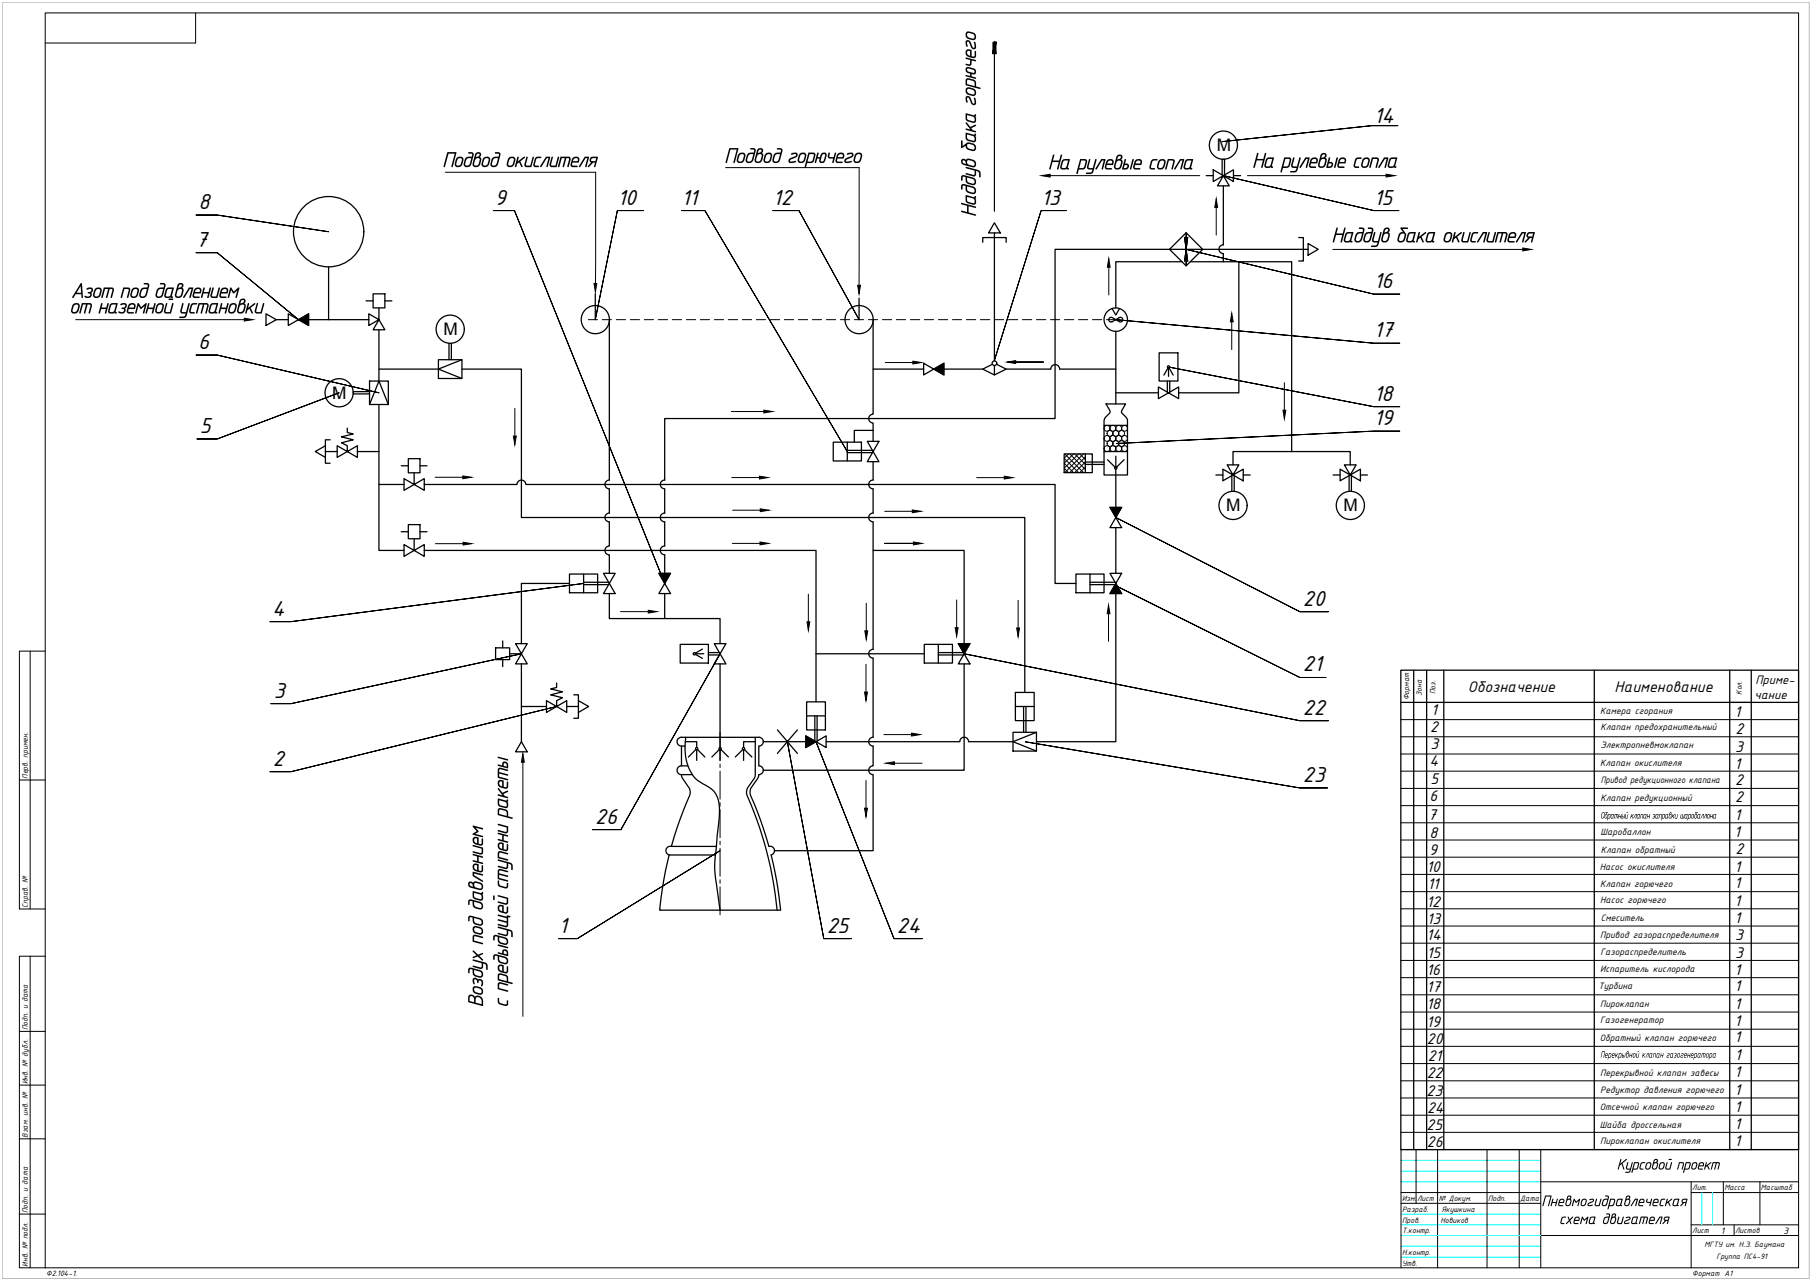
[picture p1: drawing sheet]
<svg xmlns="http://www.w3.org/2000/svg" width="841mm" height="594mm" viewBox="0 0 841 594" stroke-linecap="round" stroke-linejoin="round" font-family="sans-serif">
<!-- layer: 0 -->
<g fill="none" stroke="#000" stroke-width=".46">
<path d="M21 6h814v582h-814zM91 6v14h-70M207 80h69v52M337 78h62v54M487 82h70M565 96v13M579 82h64M619 116h88M515 124v13M35 148h78M572 149v13M411 168h13"/>
<path d="M471 168h13M596 178v12M239 190v12M342 191h13M202 222h13M340 222h12M340 237h13M411 237h12M453 222h13M202 252h13M340 252h13M411 252h13"/>
<path d="M375 276v13M402 280v13M444 278v13M473 279v12M288 284h13M515 285v13M14 302v120M21 302h-12v60h12M402 308v13M803 326h10M243 354v118M410 341h13"/>
<path d="M415 354h13M9 362v60h12M402 362v13M14 444v144M21 444h-12v35M21 479h-12v25M21 504h-12v25M21 529h-12v34M657 534v24M667 534v54M690 534v54M705 534v54"/>
<path d="M715 534v54M835 534h.1M835 534h-185v54M650 558h65M650 553h65M715 548h120M785 553h50M785 548v40M800 548v20M817 548v20M21 563h-12v25h12M715 573h120"/>
<path d="M785 568h50M805 568v5"/>
</g>
<!-- layer: 4 -->
<path d="M650 539h65M650 548h65M650 544h65M790 553v15M795 553v15M650 578h65M650 568h65M650 563h65M650 573h65M650 583h65" fill="none" stroke="#0ff" stroke-width=".46"/>
<path d="M1 1h839v592h-839z" fill="none" stroke="#bababa" stroke-width=".46"/>
<g fill="#fff" stroke="#fff" stroke-width=".46">
<path d="M814 318h16l-16 7zM814 325h16v-7z"/>
<path d="M664 336h4l-4 5zM668 336l-4 5h4z"/>
<path d="M665 344h3l-3 5zM668 344l-3 5h3z"/>
<path d="M664 352h4l-4 5zM668 352l-4 5h4z"/>
<path d="M665 360h3l-3 5zM668 360l-3 5h3z"/>
<path d="M664 368h4l-4 5zM668 368l-4 5h4z"/>
<path d="M737 328h31l-31 5zM737 333h31v-5z"/>
<path d="M737 336h49l-49 5zM737 341h49v-5z"/>
<path d="M737 344h40l-40 5zM737 349h40v-5z"/>
<path d="M664 376h4l-4 5zM668 376l-4 5h4z"/>
<path d="M664 392h4l-4 5zM668 392l-4 5h4z"/>
<path d="M737 368h39l-39 5zM737 373h39v-5z"/>
<path d="M664 384h4l-4 5zM668 384l-4 5h4z"/>
<path d="M737 376h61l-61 5zM737 381h61v-5z"/>
<path d="M737 384h22l-22 5zM737 389h22v-5z"/>
<path d="M737 392h33l-33 5zM737 397h33v-5z"/>
<path d="M737 400h33l-33 5zM737 405h33v-5z"/>
<path d="M737 408h31l-31 5zM737 413h31v-5z"/>
<path d="M737 416h29l-29 5zM737 421h29v-5z"/>
<path d="M737 432h50l-50 5zM737 437h50v-5z"/>
<path d="M737 440h37l-37 5zM737 445h37v-5z"/>
<path d="M737 448h41l-41 5zM737 453h41v-5z"/>
<path d="M740 456h16l-16 5zM740 461h16v-5z"/>
<path d="M737 472h27l-27 5zM737 477h27v-5z"/>
<path d="M737 480h47l-47 5zM737 485h47v-5z"/>
<path d="M737 487h59l-59 5zM737 492h59v-5z"/>
<path d="M737 495h50l-50 5zM737 500h50v-5z"/>
<path d="M737 511h46l-46 5zM737 516h46v-5z"/>
<path d="M737 519h36l-36 5zM737 524h36v-5z"/>
<path d="M737 503h52l-52 5zM737 508h52v-5z"/>
<path d="M460 20h3l-3 5zM463 20l-3 5h3z"/>
<path d="M206 149h5l-5 8zM211 149l-5 8h5z"/>
<path d="M155 179h5l-5 8zM160 179l-5 8h5z"/>
<path d="M460 20h3l-3 5zM463 20l-3 5h3z"/>
<path d="M565 64h5l-5 8zM570 64l-5 8h5z"/>
<path d="M570 231h5l-5 8zM575 231l-5 8h5z"/>
<path d="M624 231h5l-5 8zM629 231l-5 8h5z"/>
</g>
<!-- layer: 0 -->
<path d="M650 311h185v223h-185zM656 311v223M662 311v223M670 311v223M740 311v223M803 311v223M813 311v223M650 326h185" fill="none" stroke="#000" stroke-width=".59"/>
<g fill="none" stroke="#000" stroke-width=".46">
<path d="M462 20v5v-1l-1 1zM462 20v78zM567 66l70-8h12h-12zM91 100h10l52 8-52-8zM229 98h10l70 173-70-173zM287 98l-11 50 11-50h12zM316 98h11l66 112-66-112zM359 98h12l28 50-28-50zM483 98l-21 69 21-69h12zM568 82l70 16h11h-11zM91 117h10l38 31-38-31zM550 110l1 1v-1v6z"/>
<path d="M551 108v8l-1-6 1 1v-1l-1 11h1v-5v7zM551 116l87 21h12h-12zM551 116v5h-1zM273 148h4M280 148h4M286 148h4M293 148h4M299 148h4M306 148h4M312 148h4M319 148h4M325 148h4"/>
<path d="M332 148h4M338 148h4M345 148h4M351 148h4M358 148h4M364 148h4M371 148h4M377 148h4M384 148h4M390 148h4M397 148h4M403 148h4"/>
<path d="M410 148h4M416 148h4M423 148h4M429 148h4M436 148h4M442 148h4M449 148h4M455 148h4M462 148h4M468 148h4M475 148h4M481 148h4"/>
<path d="M488 148h4M494 148h4M501 148h4M507 148h4M514 148l124 11h12h-12l-120-11M91 165h10l75 17-75-17zM468 168h16h-16M542 170l96 19h12h-12zM356 191h-16h16M91 204h10l56-22-56 22zM494 211l9 8M496 211l-2 2 7 6"/>
<path d="M497 211l7 7M498 211l-4 4 4 4M499 211l5 5M501 211l-7 6 2 2M501 211l3 2M503 211l-9 8M503 211h1M504 219h-1M504 217l-3 2M504 214l-5 5M504 212l-7 7M518 206l120-6h12h-12z"/>
<path d="M427 252h-16h16M518 240l85 44h14h-14zM518 272l85 42h12h-12zM125 289h10l136-18-136 18zM334 303l-46 82h-13h13zM447 303l156 32h14h-14zM126 327h9l107-24-107 24zM650 334h185M125 358h10l123-30-123 30zM334 340v13M334 355v1M334 358v13"/>
<path d="M365 344l17 92h13h-13zM379 344l36 92h13h-13zM476 344l127 22h13h-13zM650 342h185M650 350h185M650 358h185M334 373v1M334 376v13M650 366h185M650 374h185M334 390v2M334 394v13"/>
<path d="M650 382h185M650 390h185M650 398h185M334 408v2M334 412v13M650 406h185M650 414h185M259 436h9l66-41-66 41zM650 422h185M650 430h185M650 438h185M650 446h185"/>
<path d="M650 454h185M650 462h185M650 470h185M650 478h185M650 486h185M650 494h185M650 502h185M650 510h185M650 518h185M650 526h185"/>
<circle cx="514" cy="199" r="1.4"/>
<circle cx="517" cy="199" r="1.3"/>
<circle cx="519" cy="199" r="1.4"/>
<circle cx="522" cy="199" r="1.4"/>
<circle cx="514" cy="204" r="1.4"/>
<circle cx="514" cy="208" r="1.4"/>
<circle cx="515" cy="206" r="1.3"/>
<circle cx="515" cy="201" r="1.3"/>
<circle cx="517" cy="204" r="1.3"/>
<circle cx="517" cy="208" r="1.4"/>
<circle cx="518" cy="201" r="1.4"/>
<circle cx="518" cy="206" r="1.4"/>
<circle cx="519" cy="204" r="1.4"/>
<circle cx="519" cy="208" r="1.4"/>
<circle cx="521" cy="206" r="1.4"/>
<circle cx="521" cy="201" r="1.4"/>
<circle cx="522" cy="204" r="1.4"/>
<circle cx="522" cy="208" r="1.4"/>
</g>
<g fill="#000" stroke="#000" stroke-width=".46">
<path d="M461 20h1l-1 5zM462 20l-1 5h1z"/>
<path d="M461 20h1l-1 5zM462 20l-1 5h1z"/>
<path d="M462 20v5zM462 20v5z"/>
<path d="M462 20v5zM462 20v5z"/>
</g>
<g fill="none" stroke="#000" stroke-width=".59">
<path d="M563 63a7 7 0 0 1 11 2 7 7 0 0 1-6 9M563 63a7 7 0 0 0-1 7 7 7 0 0 0 6 4M563 79l10 5v-5l-5 3 3 4h-6l3-4-5 2zM567 74v7M568 74v7M560 82h3M568 86v28a2.1 2.1 0 0 0-2 2 2.1 2.1 0 0 0 2 2v3M573 82h3M456 112v-2h11v2M462 108v59M462 103l2 5h-5zM543 116l8-8 7 8-7 7z"/>
<path d="M603 110h2v11h-2M607 116h-117v78h-181v29a2.1 2.1 0 0 0-3 2 2.1 2.1 0 0 0 3 2M607 113l5 3-5 2zM153 124v24M170 140h3M173 136h6v7h-6zM179 140h3M276 136v12M399 138v10M549 121h-31v22M552 121h48v89M575 121v61h-28"/>
<path d="M123 146l5 2-5 3zM128 148h6M134 146l9 5v-5l-9 5zM143 148h28M176 153v24l-4 11M176 143v5l-5 3v-5l5 2-3 5h6l-3-5M208 159v8M209 159v8M283 148v75a2.1 2.1 0 0 0-2 2 2.1 2.1 0 0 0 2 2M405 148v44a2.1 2.1 0 0 0-2 2 2.1 2.1 0 0 0 2 2v9M515 148l1-1 2 1-2 1a1.1 1.1 0 0 1-1 0 1.1 1.1 0 0 1 0-1zM516 143l2 3 2-3"/>
<path d="M518 148l2-1a1.1 1.1 0 0 1 1 1 1.1 1.1 0 0 1-1 1zM518 154v33M172 177h8v11h-8zM176 177l4 11M203 167h11v9h-11zM203 171l11 5M214 171h28v69h234v81M214 167l-11 4h-27M405 171h24M429 169v5l9-5v5zM456 171l6 3 5-3h21M461 169l-5 2h-18"/>
<path d="M462 170v4M463 169l4 2M488 171a2.1 2.1 0 0 1 2-2 2.1 2.1 0 0 1 2 2M492 171h26M538 180l9 5v-5l-9 5zM538 164h9v13h-9zM542 177v5M542 171l-2 3M542 171v4M543 171l2 3M543 177v5M161 199v2h3l-6 2 6 1-6 2 3 1v3l-5 2v-5l10 5v-5l-5 3"/>
<path d="M164 182h8M164 183h8M176 188v67h12M405 200h-8v5M512 197h11M513 187h9l-1 4 2 4v25h-11v-25l3-4zM518 182h20M151 207l-5 3 5 2M151 210h5M153 204h-2v11h2M166 210h10M186 216h4"/>
<path d="M190 213h5v6h-5zM192 219v6l-4 3v-6l9 6v-6l-5 3M195 216h3M387 205h13v9h-13zM393 205v9M393 209h12M393 210h12M403 205h5l-3 5zM405 214v9a2.1 2.1 0 0 0-2 2 2.1 2.1 0 0 0 2 2M405 210l3 4h-5zM494 211h13v8h-13zM504 214h8"/>
<path d="M504 216h8M504 211v8M512 210h11M514 213l4 4M518 218v17M518 212v5M522 213l-4 4M568 218v5l4-3-2-4h5l-3 4 5-2v5zM572 216v-6h55v6M622 218v5l5-3-3-4h5l-2 4 4-2v5zM176 225h12M197 225h43a2 2 0 0 1 2-2 2 2 0 0 1 2 2h246v46h9"/>
<path d="M283 227v11a2.1 2.1 0 0 0-2 2 2.1 2.1 0 0 0 2 2v11a2 2 0 0 0-2 2 2 2 0 0 0 2 2v9M309 227v11a2.1 2.1 0 0 0-3 2 2.1 2.1 0 0 0 3 2v11a2.1 2.1 0 0 0-3 2 2.1 2.1 0 0 0 3 2v9M405 227v11a2.1 2.1 0 0 0-2 2 2.1 2.1 0 0 0 2 2v59a2 2 0 0 0-2 2 2 2 0 0 0 2 2v37a2 2 0 0 0-2 2 2 2 0 0 0 2 2v9a2 2 0 0 0-2 2 2 2 0 0 0 2 3v35h-46M515 235h6l-3 5 3 5h-6l3-5zM564 220h4M572 221v7M573 221v7M577 220h3M619 220h3M626 221v7M627 221v7M631 220h4"/>
<path d="M186 247h4M190 243h5v7h-5zM192 250v5l-4 3v-5l9 5v-5l-5 2M195 247h3M197 255h182v71M405 255h42v44M518 245v21M264 271h-22v28M264 266h13v9h-13zM271 271h12M271 270h12M271 266v9"/>
<path d="M280 266h6l-3 5zM283 275v12h51v12M283 271l3 4h-6zM306 266h5l-2 5zM309 271l2 4h-5zM309 275v12M499 266h13v9h-13zM506 266v9M506 271h12M506 270h12M515 266h6l-3 5zM518 275v69h-37"/>
<path d="M518 271l3 4h-6zM233 297v4M316 299h13v9h-13zM331 299h6l-6 9h6zM429 299h13v9h-13zM436 299v9M445 299h5l-3 4zM230 301h7v5h-7zM233 306v3M237 303h5l3 5h-6l6-9h-6l3 4M242 308v36M258 317v2l-2 1 5 1-5 1 5 2-3 1v3l5 3v-6l-9 6v-6l4 3"/>
<path d="M323 304l3 2M323 303h-1v1l1-1h4M326 301l-3 2M329 303h5M329 304h5M334 308v39M379 303h50M436 303h11M436 304h11M447 308v49h-93M447 303l3 5h-5zM242 328h12"/>
<path d="M263 328h5M266 322h2v11h-2M268 325l5 3-5 3M361 339l4 5 5-5M374 326h9v13h-9zM374 332h9M378 332v12M379 332v12M470 340h11v9h-11zM471 321h9v13h-9zM471 328h9M475 328v12"/>
<path d="M476 328v12M481 340l-11 4h-20a2.1 2.1 0 0 0-2-2 2.1 2.1 0 0 0-3 2h-62M242 344l3 5h-6zM316 342a2.1 2.1 0 0 0-2 2 2.1 2.1 0 0 0 2 2M316 342h36a2 2 0 0 1 2 2 2 2 0 0 1-2 2v9a2.2 2.2 0 0 1 2 3 2.2 2.2 0 0 1-2 2l-3 6-1 2 5 12 4 13M316 355h3M316 360h5M318 346h-2v9a2.2 2.2 0 0 0-2 3 2.2 2.2 0 0 0 2 2l4 6v2l-8 25h21M318 344h5v3M318 342a20 20 0 0 0 8 22 12 12 0 0 1 8 14v4a96 96 0 0 0-1 34l1 6M323 348l-3 3M323 348v5"/>
<path d="M324 348l3 3M334 348l-4 3M334 348v5M335 348l3 3M345 348l-4 3M345 348v5M346 348l3 3M351 344h-6v3M351 342l-1 18-3 6-1 2a191 191 0 0 1 15 54M354 344h20M361 350l4-6 5 6M374 342l5 2 4-2v5l-4-3-5 3z"/>
<path d="M470 344l11 5M312 393a2.1 2.1 0 0 0-3 1 2.1 2.1 0 0 0 2 3M357 393a2.1 2.1 0 0 1 2 1 2.1 2.1 0 0 1-1 3l2 11 2 14h-56l2-14 3-11h21"/>
<circle cx="153" cy="108" r="16"/>
<circle cx="209" cy="153" r="7"/>
<circle cx="276" cy="148" r="7"/>
<circle cx="399" cy="148" r="7"/>
<circle cx="518" cy="148" r="5"/>
<circle cx="462" cy="169" r="1.1"/>
<circle cx="542" cy="170" r=".6"/>
<circle cx="157" cy="182" r="7"/>
<circle cx="518" cy="217" r=".6"/>
<circle cx="572" cy="235" r="7"/>
<circle cx="627" cy="235" r="7"/>
<circle cx="323" cy="348" r=".5"/>
<circle cx="334" cy="348" r=".5"/>
<circle cx="345" cy="348" r=".5"/>
</g>
<!-- layer: 0 -->
<g fill="#000" stroke="#000" stroke-width=".46">
<path d="M565 92v4h-1zM550 110l1 1zM551 111v-1zM276 132h1l-1 4zM398 132h1v4zM515 120v4h-1zM572 145v4h-1zM424 168h4l-4 1zM467 168l4-1v2zM355 190l4 1-4 1zM595 190h2l-1 4zM238 202h2l-1 4z"/>
<path d="M215 221l4 1h-4zM352 221l4 1h-4zM353 236l4 1h-4zM423 237h4l-4 1zM466 221l4 1h-4zM515 235h6l-3 5zM215 252h4l-4 1zM353 252h4l-4 1zM424 252h4l-4 1zM306 266h5l-2 5zM518 271l3 4h-6zM301 283l4 1-4 1z"/>
<path d="M375 289h1l-1 4zM401 293h2l-1 4zM443 291h2l-1 4zM445 299h5l-3 4zM472 291h1v4zM515 281v4h-1zM401 321h2l-1 4zM243 350v4h-1zM411 354h4v1zM423 340l4 1-4 1zM401 375h2l-1 4z"/>
<path d="M550 111h1v5zM551 111v5v-5z"/>
<path d="M551 116v5zM551 116v5h-1zM550 121h1z"/>
<path d="M139 148l4-2v2zM139 148l4 3v-3z"/>
<path d="M433 171l5-2v2zM433 171l5 3v-3z"/>
<path d="M374 342l5 2h-5zM374 344v3l5-3z"/>
</g>
<g fill="#000">
<path d="M780 378v2l1-2v2l1-2-1 2h-1zM790 378h1v2l-1-2-1 2zM792 378v2v-2l-1 2zM794 378v1h1v-1v2v-1h-1v1zM777 489h1v2h-1h1l-1-1 1-1zM780 489h1l-1 1 1 1h-1l1-2zM783 489v1h1l1-1-1 2v-1h-1v1zM790 489h2l-1 2v-2v2v-2h-1v2zM795 539l3 1v3h-1l1-3h-1l-1 3v-3h-1l-1 3zM771 557l2-1-2 1v2h1v1l-2-1zM774 556v2l2-1-1 1v2l-1-2-1 2zM792 539v1v1l2-2-1 2v2l-1-2-1 2z"/>
<path d="M770 565h2l-1 3h-1l1-3-3 3z"/>
<path d="M782 378v2l1-2zM782 378h1v2h-1z"/>
<path d="M784 378h1v2h-1l-1 1zM784 378v2v-1l1-1z"/>
<path d="M785 378h1l-1 2v-1zM785 378v2l1-1z"/>
<path d="M787 377h1h-1l1 2-1 1h-1l1-2zM787 378v2v-1z"/>
<path d="M788 378v2l1-2zM788 378h1v2h-1z"/>
<path d="M793 378h1l-1 2h-1zM793 378v2v-1z"/>
<path d="M796 378l-1 2 1-2zM795 378h2l-1 2h-1z"/>
<path d="M776 489l-1 2 1-1v-1zM775 489h2l-1 2h-1z"/>
<path d="M779 489h1l-1 2h-1zM779 489v2l1-1z"/>
<path d="M782 489v1h1zM782 489h1v1h-1l1 1h-1z"/>
<path d="M785 489v1h1zM785 489h1v1h-1l1 1h-1z"/>
<path d="M787 489h1l-1 2h-1v1zM787 489l-1 2 1-1v-1z"/>
<path d="M788 489v2l1-1v-1zM788 489h1v2h-1z"/>
<path d="M792 489h1l-1 2v-1zM792 489v2l1-2z"/>
<path d="M794 489h1l-1 2h-1v1zM794 489v2l1-2z"/>
<path d="M795 489v2l1-1v-1zM795 489h1v2h-1z"/>
<path d="M777 557v2h1l1-2zM777 557l2-1v4h-3z"/>
<path d="M781 557l2-1-1 4v-2l-2 2 1-2h-1zM781 557v1h1l1-1z"/>
<path d="M766 565v1h2l-1-1zM766 565h1h1v2h-2l1 1h-2z"/>
<path d="M772 565h3l-1 3v-1l-2 1 1-1-1-1zM773 565v1h1v-1z"/>
</g>
<path d="M231 355h2v-1l1-1 2 1v2h-5zM234 354v1l1 1v-1zM231 351l5 2-5-1z" fill="#000"/>
<g font-size="10.8">
<text x="638" y="57">14</text>
<text x="205" y="78">Подвод окислителя</text>
<text x="336" y="76">Подвод горючего</text>
<text x="581" y="78">На рулевые сопла</text>
<text x="486" y="79">На рулевые сопла</text>
<text x="230" y="95">9</text>
<text x="287" y="95">10</text>
<text x="316" y="95">11</text>
<text x="359" y="95">12</text>
<text x="483" y="95">13</text>
<text x="638" y="95">15</text>
<text x="92" y="97">8</text>
<text x="453" y="101" transform="rotate(-90 453 101)">Наддув бака горючего</text>
<text x="618" y="113">Наддув бака окислителя</text>
<text x="91" y="114">7</text>
<text x="638" y="134">16</text>
<text x="33" y="138">Азот под давлением</text>
<text x="32" y="146">от наземной установки</text>
<text x="638" y="156">17</text>
<text x="92" y="162">6</text>
<text x="638" y="186">18</text>
<text x="638" y="197">19</text>
<text x="93" y="201">5</text>
<text x="605" y="281">20</text>
<text x="126" y="286">4</text>
<text x="605" y="312">21</text>
<text x="127" y="324">3</text>
<text x="605" y="332">22</text>
<text x="127" y="355">2</text>
<text x="605" y="363">23</text>
<text x="276" y="382">26</text>
<text x="259" y="433">1</text>
<text x="384" y="433">25</text>
<text x="416" y="433">24</text>
<text x="224" y="468" transform="rotate(-90 224 468)">Воздух под давлением</text>
<text x="236" y="468" transform="rotate(-90 236 468)">с предыдущей ступени ракеты</text>
</g>
<g font-size="8">
<text x="565" y="70">M</text>
<text x="206" y="156">M</text>
<text x="154" y="185">M</text>
<text x="569" y="237">M</text>
<text x="624" y="237">M</text>
</g>
<g font-size="7.7">
<text x="681" y="321">Обозначение</text>
<text x="749" y="321">Наименование</text>
<text x="664" y="332">1</text>
<text x="805" y="333">1</text>
<text x="664" y="340">2</text>
<text x="806" y="341">2</text>
<text x="664" y="348">3</text>
<text x="805" y="349">3</text>
<text x="664" y="356">4</text>
<text x="805" y="357">1</text>
<text x="664" y="364">5</text>
<text x="805" y="364">2</text>
<text x="664" y="372">6</text>
<text x="805" y="372">2</text>
<text x="663" y="381">7</text>
<text x="805" y="380">1</text>
<text x="664" y="389">8</text>
<text x="805" y="389">1</text>
<text x="663" y="397">9</text>
<text x="805" y="396">2</text>
<text x="662" y="405">10</text>
<text x="805" y="405">1</text>
<text x="663" y="413">11</text>
<text x="805" y="412">1</text>
<text x="662" y="421">12</text>
<text x="805" y="421">1</text>
<text x="662" y="429">13</text>
<text x="805" y="428">1</text>
<text x="662" y="436">14</text>
<text x="805" y="436">3</text>
<text x="662" y="444">15</text>
<text x="805" y="444">3</text>
<text x="662" y="453">16</text>
<text x="805" y="453">1</text>
<text x="662" y="460">17</text>
<text x="805" y="460">1</text>
<text x="662" y="469">18</text>
<text x="805" y="468">1</text>
<text x="662" y="477">19</text>
<text x="805" y="476">1</text>
<text x="662" y="485">20</text>
<text x="805" y="484">1</text>
<text x="663" y="492">21</text>
<text x="805" y="492">1</text>
<text x="662" y="501">22</text>
<text x="805" y="500">1</text>
<text x="662" y="509">23</text>
<text x="805" y="508">1</text>
<text x="662" y="517">24</text>
<text x="805" y="516">1</text>
<text x="662" y="525">25</text>
<text x="805" y="524">1</text>
<text x="662" y="533">26</text>
<text x="805" y="532">1</text>
<text x="750" y="543">Курсовой проект</text>
<text x="715" y="560">Пневмогидравлеческая</text>
<text x="723" y="568">схема двигателя</text>
</g>
<g font-size="6.2">
<text x="815" y="318">Приме-</text>
<text x="814" y="324">чание</text>
</g>
<g font-size="4.6">
<text x="743" y="331">Камера сгорания</text>
<text x="743" y="339">Клапан предохранительный</text>
<text x="743" y="347">Электропневмоклапан</text>
<text x="743" y="355">Клапан окислителя</text>
<text x="743" y="363">Привод редукционного клапана</text>
<text x="743" y="372">Клапан редукционный</text>
<text x="743" y="380">Обратный клапан заправки шаробаллона</text>
<text x="743" y="388">Шаробаллон</text>
<text x="743" y="396">Клапан обратный</text>
<text x="743" y="404">Насос окислителя</text>
<text x="743" y="412">Клапан горючего</text>
<text x="743" y="419">Насос горючего</text>
<text x="743" y="427">Смеситель</text>
<text x="743" y="435">Привод газораспределителя</text>
<text x="743" y="443">Газораспределитель</text>
<text x="743" y="451">Испаритель кислорода</text>
<text x="742" y="459">Турбина</text>
<text x="743" y="467">Пироклапан</text>
<text x="743" y="475">Газогенератор</text>
<text x="742" y="483">Обратный клапан горючего</text>
<text x="743" y="491">Перекрывной клапан газогенератора</text>
<text x="743" y="499">Перекрывной клапан завесы</text>
<text x="743" y="507">Редуктор давления горючего</text>
<text x="743" y="515">Отсечной клапан горючего</text>
<text x="743" y="523">Шайба дроссельная</text>
<text x="743" y="531">Пироклапан окислителя</text>
<text x="799" y="573">1</text>
<text x="828" y="573">3</text>
</g>
<g font-size="3.9">
<text x="660" y="323" transform="rotate(-90 660 323)">Зона</text>
<text x="666" y="322" transform="rotate(-90 666 322)">Поз.</text>
<text x="809" y="323" transform="rotate(-90 809 323)">Кол.</text>
<text x="654" y="325" transform="rotate(-90 654 325)">Формат</text>
<text x="13" y="362" transform="rotate(-90 13 362)">Перв. примен.</text>
<text x="13" y="421" transform="rotate(-90 13 421)">Справ. №</text>
<text x="13" y="478" transform="rotate(-90 13 478)">Подп. и дата</text>
<text x="13" y="503" transform="rotate(-90 13 503)">Инв. № дубл.</text>
<text x="13" y="528" transform="rotate(-90 13 528)">Взам. инв. №</text>
<text x="651" y="557">Изм.</text>
<text x="658" y="557">Лист</text>
<text x="668" y="557">№ Докум.</text>
<text x="691" y="557">Подп.</text>
<text x="706" y="557">Дата</text>
<text x="785" y="553">Лит.</text>
<text x="800" y="553">Масса</text>
<text x="817" y="553">Масштаб</text>
<text x="13" y="563" transform="rotate(-90 13 563)">Подп. и дата</text>
<text x="651" y="562">Разраб.</text>
<text x="669" y="562">Якушкина</text>
<text x="651" y="567">Пров.</text>
<text x="669" y="568">Новиков</text>
<text x="651" y="572">Т.контр.</text>
<text x="785" y="572">Лист</text>
<text x="805" y="572">Листов</text>
<text x="791" y="579">МГТУ им. Н.Э. Баумана</text>
<text x="13" y="588" transform="rotate(-90 13 588)">Инв. № подл.</text>
<text x="651" y="582">Н.контр.</text>
<text x="651" y="587">Утв.</text>
<text x="797" y="584">Группа ПС4-91</text>
<text x="21" y="592">Ф2.104-1.</text>
<text x="785" y="592">Формат А1</text>
</g>
</svg>
